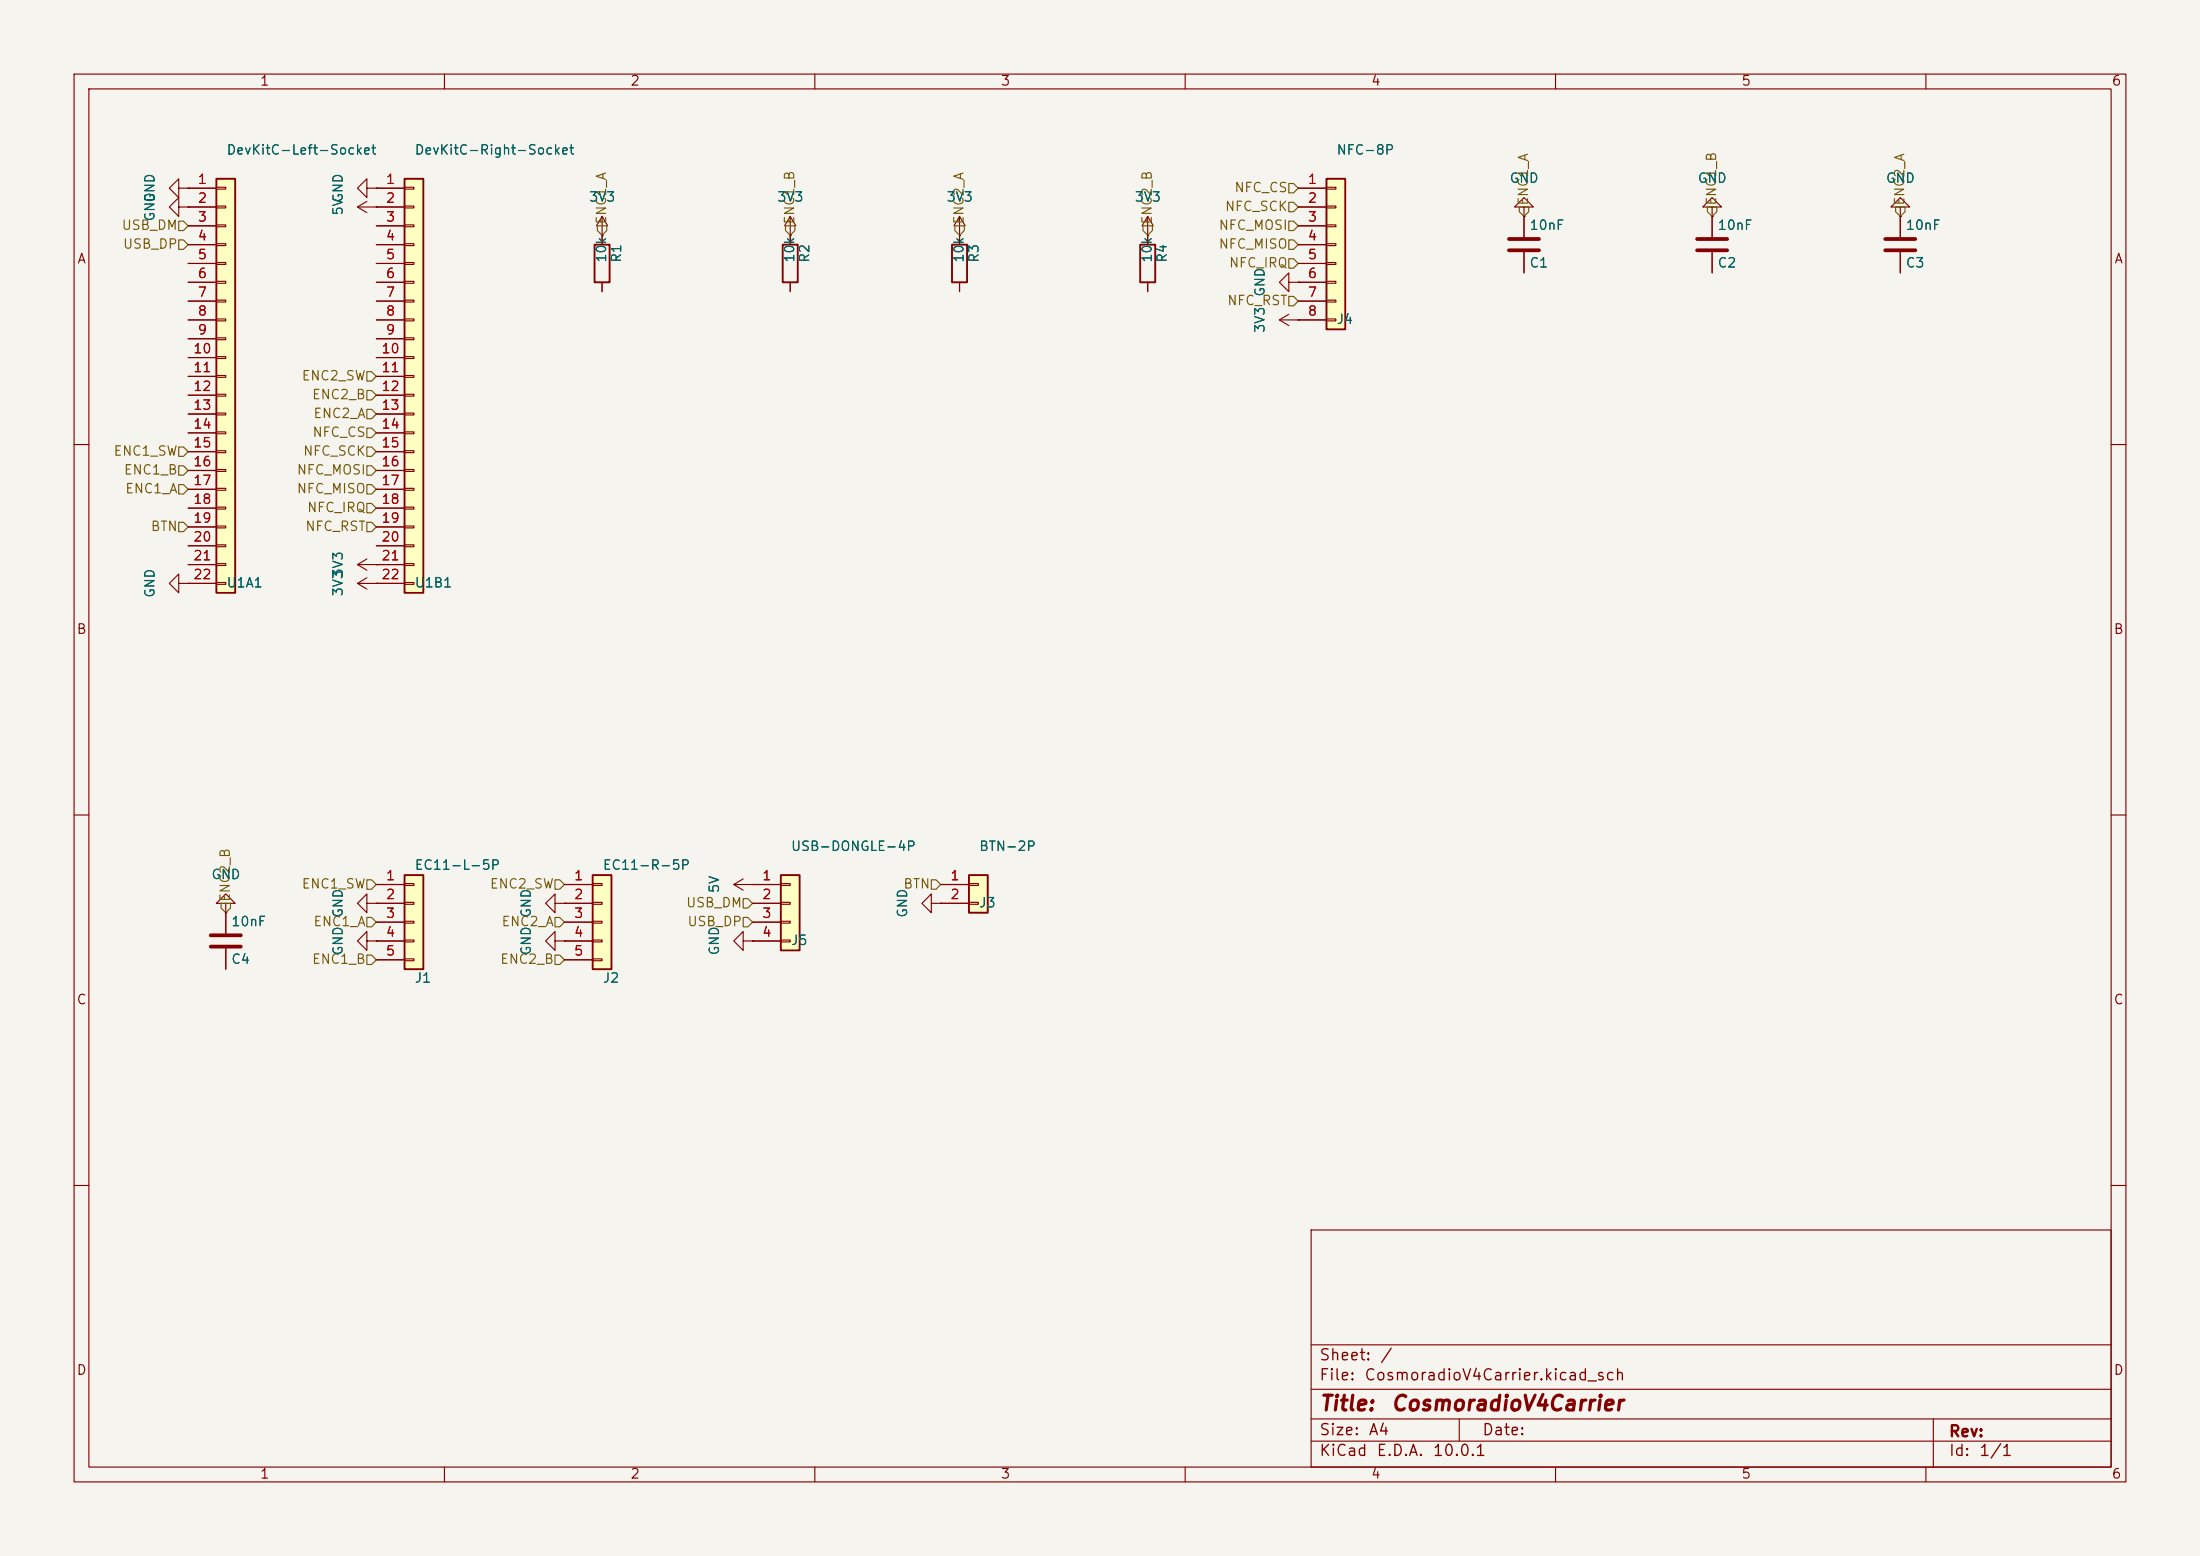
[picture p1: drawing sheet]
<svg xmlns="http://www.w3.org/2000/svg" width="297mm" height="210mm" viewBox="0 0 297 210" stroke-linecap="round" stroke-linejoin="round" font-family="sans-serif">
<path d="M0 0h297v210h-297z" fill="#f5f4ef" stroke="#f5f4ef" stroke-width=".14"/>
<g fill="none" stroke="#840000" stroke-width=".15">
<path d="M10 10h277v190h-277zM12 12h273v186h-273zM60 10v2M110 10v2M160 10v2M210 10v2M260 10v2M10 60h2M285 60h2M10 110h2M285 110h2M10 160h2"/>
<path d="M177 166h108v32h-108zM285 160h2M60 198v2M110 198v2M160 198v2M177 194.5h108M177 191.5h108M177 187.5h108M177 181.5h108M197 191.5v3M210 198v2M260 198v2"/>
<path d="M261 191.5v6.5"/>
</g>
<path d="M54.6 118.1h2.5v12.7h-2.5z" fill="#ffffc2"/>
<path d="M54.6 118.1h2.5v12.7h-2.5z" fill="none" stroke="#840000" stroke-width=".25"/>
<g fill="none" stroke="#840000" stroke-width=".15">
<path d="M50.8 119.4h3.8M54.6 119.3h1.3v.2h-1.3zM50.8 121.9h3.8M50.8 124.5h3.8M50.8 127h3.8M50.8 129.5h3.8M54.6 121.8h1.3v.2h-1.3zM54.6 124.3h1.3v.3h-1.3zM54.6 126.9h1.3v.2h-1.3zM54.6 129.4h1.3v.3h-1.3zM100.3 127v-1.3l-1.2 1.3 1.2 1.3v-1.3h1.3M101.6 127h.1"/>
<path d="M125.7 121.9v-1.2l-1.2 1.2 1.2 1.3v-1.3h1.3M127 121.9h.1"/>
</g>
<path d="M130.8 118.1h2.5v5.1h-2.5z" fill="#ffffc2"/>
<path d="M130.8 118.1h2.5v5.1h-2.5z" fill="none" stroke="#840000" stroke-width=".25"/>
<path d="M127 119.4h3.8M130.8 119.3h1.3v.2h-1.3zM127 121.9h3.8M130.8 121.8h1.3v.2h-1.3z" fill="none" stroke="#840000" stroke-width=".15"/>
<path d="M105.4 118.1h2.5v10.2h-2.5z" fill="#ffffc2"/>
<path d="M105.4 118.1h2.5v10.2h-2.5z" fill="none" stroke="#840000" stroke-width=".25"/>
<g fill="none" stroke="#840000" stroke-width=".15">
<path d="M174 38.1v-1.3l-1.3 1.3 1.3 1.3v-1.3h1.3M175.3 38.1h.1M231.1 27.9h1.3l-1.3-1.2-1.2 1.2h1.2v1.3M231.1 29.2h.1M231.1 29.2v2.8M231.1 34v2.8M256.5 27.9h1.3l-1.3-1.2-1.2 1.2h1.2v1.3M256.5 29.2h.1M256.5 29.2v2.8M256.5 34v2.8M99.1 119.4h6.3M99.1 119.4l1.2 .7"/>
<path d="M100.3 118.6l-1.2 .8M101.6 119.4h.1M105.4 119.3h1.3v.2h-1.3zM49.5 121.9v-1.2l-1.2 1.2 1.2 1.3v-1.3h1.3M49.5 127v-1.3l-1.2 1.3 1.2 1.3v-1.3h1.3M50.8 121.9h.1M50.8 127h.1M74.9 127v-1.3l-1.2 1.3 1.2 1.3v-1.3h1.3M76.2 127h.1M101.6 121.9h3.8M101.6 124.5h3.8M101.6 127h3.8"/>
<path d="M105.4 121.8h1.3v.2h-1.3zM105.4 124.3h1.3v.3h-1.3zM105.4 126.9h1.3v.2h-1.3z"/>
</g>
<path d="M229.1 32.3h4.1M229.1 33.8h4.1M254.5 32.3h4.1M254.5 33.8h4.1" fill="none" stroke="#840000" stroke-width=".51"/>
<path d="M80 118.1h2.5v12.7h-2.5z" fill="#ffffc2"/>
<path d="M80.3 33h2v5.1h-2zM105.7 33h2v5.1h-2zM128.5 33h2.1v5.1h-2.1zM153.9 33h2.1v5.1h-2.1zM80 118.1h2.5v12.7h-2.5z" fill="none" stroke="#840000" stroke-width=".25"/>
<g fill="none" stroke="#840000" stroke-width=".15">
<path d="M81.3 31.8h.1M81.3 29.2l-.8 1.3M81.3 29.2l.7 1.3M81.3 29.2v3.8M81.3 38.1v1.3M106.7 31.8h.1M106.7 29.2v3.8M106.7 38.1v1.3M106.7 29.2l-.8 1.3M106.7 29.2l.7 1.3M129.5 31.8h.1M129.5 29.2v3.8"/>
<path d="M129.5 38.1v1.3M129.5 29.2l-.7 1.3M129.5 29.2l.8 1.3M154.9 31.8h.1M154.9 29.2l-.7 1.3M154.9 29.2l.8 1.3M154.9 29.2v3.8M154.9 38.1v1.3M48.3 78.7l1.2 .8M48.3 78.7h2.5M48.3 76.2l1.2 .8M48.3 76.2h2.5"/>
<path d="M49.5 78l-1.2 .7M49.5 75.4l-1.2 .8M50.8 78.7h.1M50.8 76.2h.1M76.2 119.4h3.8M80 119.3h1.3v.2h-1.3zM30.5 121.9h1.2l-1.2-1.2-1.3 1.2h1.3v1.3M30.5 123.2h.1M30.5 123.2v2.8M30.5 128v2.8M74.9 121.9v-1.2l-1.2 1.2 1.2 1.3v-1.3h1.3M76.2 121.9h.1"/>
<path d="M76.2 121.9h3.8M76.2 124.5h3.8M76.2 127h3.8M76.2 129.5h3.8M80 121.8h1.3v.2h-1.3zM80 124.3h1.3v.3h-1.3zM80 126.9h1.3v.2h-1.3zM80 129.4h1.3v.3h-1.3z"/>
</g>
<path d="M28.4 126.2h4.1M28.4 127.8h4.1" fill="none" stroke="#840000" stroke-width=".51"/>
<path d="M54.6 24.1h2.5v55.9h-2.5z" fill="#ffffc2"/>
<path d="M54.6 24.1h2.5v55.9h-2.5z" fill="none" stroke="#840000" stroke-width=".25"/>
<g fill="none" stroke="#840000" stroke-width=".15">
<path d="M50.8 25.4h3.8M50.8 27.9h3.8M50.8 30.5h3.8M50.8 33h3.8M50.8 35.6h3.8M50.8 38.1h3.8M54.6 25.3h1.3v.2h-1.3zM54.6 27.8h1.3v.3h-1.3zM54.6 30.4h1.3v.2h-1.3zM54.6 32.9h1.3v.2h-1.3zM54.6 35.4h1.3v.3h-1.3zM54.6 38h1.3v.2h-1.3z"/>
<path d="M50.8 40.6h3.8M50.8 43.2h3.8M50.8 45.7h3.8M50.8 48.3h3.8M50.8 50.8h3.8M50.8 53.3h3.8M50.8 55.9h3.8M50.8 58.4h3.8M54.6 40.5h1.3v.3h-1.3zM54.6 43.1h1.3v.2h-1.3zM54.6 45.6h1.3v.2h-1.3zM54.6 48.1h1.3v.3h-1.3z"/>
<path d="M54.6 50.7h1.3v.2h-1.3zM54.6 53.2h1.3v.3h-1.3zM54.6 55.8h1.3v.2h-1.3zM54.6 58.3h1.3v.2h-1.3zM50.8 61h3.8M50.8 63.5h3.8M50.8 66h3.8M50.8 68.6h3.8M50.8 71.1h3.8M50.8 73.7h3.8M50.8 76.2h3.8M50.8 78.7h3.8"/>
<path d="M54.6 60.8h1.3v.3h-1.3zM54.6 63.4h1.3v.2h-1.3zM54.6 65.9h1.3v.3h-1.3zM54.6 68.5h1.3v.2h-1.3zM54.6 71h1.3v.2h-1.3zM54.6 73.5h1.3v.3h-1.3zM54.6 76.1h1.3v.2h-1.3zM54.6 78.6h1.3v.3h-1.3z"/>
</g>
<path d="M29.2 24.1h2.5v55.9h-2.5z" fill="#ffffc2"/>
<path d="M29.2 24.1h2.5v55.9h-2.5z" fill="none" stroke="#840000" stroke-width=".25"/>
<g fill="none" stroke="#840000" stroke-width=".15">
<path d="M25.4 25.4h3.8M25.4 27.9h3.8M25.4 30.5h3.8M25.4 33h3.8M25.4 35.6h3.8M25.4 38.1h3.8M29.2 25.3h1.3v.2h-1.3zM29.2 27.8h1.3v.3h-1.3zM29.2 30.4h1.3v.2h-1.3zM29.2 32.9h1.3v.2h-1.3zM29.2 35.4h1.3v.3h-1.3zM29.2 38h1.3v.2h-1.3z"/>
<path d="M25.4 40.6h3.8M25.4 43.2h3.8M25.4 45.7h3.8M25.4 48.3h3.8M25.4 50.8h3.8M25.4 53.3h3.8M25.4 55.9h3.8M25.4 58.4h3.8M29.2 40.5h1.3v.3h-1.3zM29.2 43.1h1.3v.2h-1.3zM29.2 45.6h1.3v.2h-1.3zM29.2 48.1h1.3v.3h-1.3z"/>
<path d="M29.2 50.7h1.3v.2h-1.3zM29.2 53.2h1.3v.3h-1.3zM29.2 55.8h1.3v.2h-1.3zM29.2 58.3h1.3v.2h-1.3zM24.1 78.7v-1.2l-1.2 1.2 1.2 1.3v-1.3h1.3M25.4 78.7h.1M25.4 61h3.8M25.4 63.5h3.8M25.4 66h3.8M25.4 68.6h3.8M25.4 71.1h3.8M25.4 73.7h3.8"/>
<path d="M25.4 76.2h3.8M25.4 78.7h3.8M29.2 60.8h1.3v.3h-1.3zM29.2 63.4h1.3v.2h-1.3zM29.2 65.9h1.3v.3h-1.3zM29.2 68.5h1.3v.2h-1.3zM29.2 71h1.3v.2h-1.3zM29.2 73.5h1.3v.3h-1.3zM29.2 76.1h1.3v.2h-1.3zM29.2 78.6h1.3v.3h-1.3z"/>
</g>
<path d="M179.1 24.1h2.5v20.4h-2.5z" fill="#ffffc2"/>
<path d="M179.1 24.1h2.5v20.4h-2.5z" fill="none" stroke="#840000" stroke-width=".25"/>
<g fill="none" stroke="#840000" stroke-width=".15">
<path d="M24.1 25.4v-1.3l-1.2 1.3 1.2 1.3v-1.3h1.3M24.1 27.9v-1.2l-1.2 1.2 1.2 1.3v-1.3h1.3M25.4 25.4h.1M25.4 27.9h.1M25.4 25.4h3.8M25.4 27.9h3.8M25.4 30.5h3.8M25.4 33h3.8M25.4 35.6h3.8M25.4 38.1h3.8M48.3 27.9h6.3M48.3 27.9l1.2 .8"/>
<path d="M49.5 25.4v-1.3l-1.2 1.3 1.2 1.3v-1.3h1.3M49.5 27.2l-1.2 .7M50.8 27.9h.1M50.8 25.4h.1M50.8 25.4h3.8M50.8 30.5h3.8M50.8 33h3.8M50.8 35.6h3.8M50.8 38.1h3.8M81.3 31.8h.1M81.3 31.8v1.2M81.3 38.1v1.3"/>
<path d="M106.7 31.8h.1M106.7 31.8v1.2M106.7 38.1v1.3M129.5 31.8h.1M129.5 31.8v1.2M129.5 38.1v1.3M154.9 31.8h.1M154.9 31.8v1.2M154.9 38.1v1.3M175.3 38.1h.1M175.3 25.4h3.8M175.3 27.9h3.8"/>
<path d="M175.3 30.5h3.8M175.3 33h3.8M175.3 35.6h3.8M175.3 38.1h3.8M179.1 25.3h1.2v.2h-1.2zM179.1 27.8h1.2v.3h-1.2zM179.1 30.4h1.2v.2h-1.2zM179.1 32.9h1.2v.2h-1.2zM179.1 35.4h1.2v.3h-1.2zM179.1 38h1.2v.2h-1.2zM205.7 27.9h1.3l-1.3-1.2-1.2 1.2h1.2v1.3M205.7 29.2h.1"/>
<path d="M205.7 29.2v2.8M205.7 34v2.8M231.1 29.2h.1M231.1 29.2v2.8M231.1 34v2.8M256.5 29.2h.1M256.5 29.2v2.8M256.5 34v2.8M25.4 40.6h3.8M25.4 43.2h3.8M25.4 45.7h3.8M25.4 48.3h3.8"/>
<path d="M25.4 50.8h3.8M25.4 53.3h3.8M25.4 55.9h3.8M25.4 58.4h3.8M50.8 40.6h3.8M50.8 43.2h3.8M50.8 45.7h3.8M50.8 48.3h3.8M50.8 50.8h3.8M50.8 53.3h3.8M50.8 55.9h3.8M50.8 58.4h3.8"/>
<path d="M172.7 43.2h6.4M172.7 43.2l1.3 .7M174 42.4l-1.3 .8M175.3 43.2h.1M175.3 40.6h3.8M179.1 40.5h1.2v.3h-1.2zM179.1 43.1h1.2v.2h-1.2zM25.4 78.7h.1M25.4 61h3.8M25.4 63.5h3.8M25.4 66h3.8M25.4 68.6h3.8"/>
<path d="M25.4 71.1h3.8M25.4 73.7h3.8M25.4 76.2h3.8M25.4 78.7h3.8M50.8 76.2h.1M50.8 78.7h.1M50.8 61h3.8M50.8 63.5h3.8M50.8 66h3.8M50.8 68.6h3.8M50.8 71.1h3.8M50.8 73.7h3.8"/>
<path d="M50.8 76.2h3.8M50.8 78.7h3.8M50.8 119.4h3.8M76.2 119.4h3.8M101.6 119.4h.1M101.6 119.4h3.8M127 119.4h3.8M30.5 123.2h.1M30.5 123.2v2.8M30.5 128v2.8M50.8 127h.1M50.8 121.9h.1"/>
<path d="M50.8 121.9h3.8M50.8 124.5h3.8M50.8 127h3.8M50.8 129.5h3.8M76.2 121.9h.1M76.2 127h.1M76.2 121.9h3.8M76.2 124.5h3.8M76.2 127h3.8M76.2 129.5h3.8M101.6 127h.1M101.6 121.9h3.8"/>
<path d="M101.6 124.5h3.8M101.6 127h3.8M127 121.9h.1M127 121.9h3.8"/>
</g>
<path d="M203.7 32.3h4.1M203.7 33.8h4.1" fill="none" stroke="#840000" stroke-width=".51"/>
<g fill="none" stroke="#725600" stroke-width=".15">
<path d="M24.1 29.8h.7l.6 .7-.6 .6h-.7zM24.1 32.4h.7l.6 .6-.6 .7h-.7zM80.6 30.5h1.3v.6l-.6 .7-.7-.7zM106 30.5h1.3v.6l-.6 .7-.7-.7zM128.9 30.5h1.3v.6l-.7 .7-.6-.7zM154.3 30.5h1.3v.6l-.7 .7-.6-.7zM174 29.8h.6l.7 .7-.7 .6h-.6zM174 27.3h.6l.7 .6-.7 .7h-.6zM174 24.8h.6l.7 .6-.7 .6h-.6zM174 34.9h.6l.7 .7-.7 .6h-.6zM174 32.4h.6l.7 .6-.7 .7h-.6zM205.1 27.9h1.3v.7l-.7 .6-.6-.6z"/>
<path d="M230.5 27.9h1.3v.7l-.7 .6-.6-.6zM255.9 27.9h1.3v.7l-.7 .6-.6-.6zM49.5 52.7h.7l.6 .6-.6 .7h-.7zM49.5 55.2h.7l.6 .7-.6 .6h-.7zM49.5 57.8h.7l.6 .6-.6 .7h-.7zM49.5 50.2h.7l.6 .6-.6 .6h-.7zM174 40h.6l.7 .6-.7 .7h-.6zM24.1 70.5h.7l.6 .6-.6 .7h-.7zM24.1 60.3h.7l.6 .7-.6 .6h-.7zM24.1 62.9h.7l.6 .6-.6 .6h-.7zM24.1 65.4h.7l.6 .6-.6 .7h-.7zM49.5 60.3h.7l.6 .7-.6 .6h-.7z"/>
<path d="M49.5 70.5h.7l.6 .6-.6 .7h-.7zM49.5 62.9h.7l.6 .6-.6 .6h-.7zM49.5 65.4h.7l.6 .6-.6 .7h-.7zM49.5 67.9h.7l.6 .7-.6 .6h-.7zM49.5 118.7h.7l.6 .7-.6 .6h-.7zM74.9 118.7h.7l.6 .7-.6 .6h-.7zM125.7 118.7h.7l.6 .7-.6 .6h-.7zM29.8 121.9h1.3v.7l-.6 .6-.7-.6zM49.5 128.9h.7l.6 .6-.6 .7h-.7zM49.5 123.8h.7l.6 .7-.6 .6h-.7zM74.9 123.8h.7l.6 .7-.6 .6h-.7zM74.9 128.9h.7l.6 .6-.6 .7h-.7z"/>
<path d="M100.3 123.8h.7l.6 .7-.6 .6h-.7zM100.3 121.3h.7l.6 .6-.6 .7h-.7z"/>
</g>
<g font-size="2" fill="#840000">
<text x="178" y="190.9">Title:</text>
<text x="187.7" y="190.9">CosmoradioV4Carrier</text>
</g>
<g font-size="1.5" fill="#840000">
<text x="178" y="184">Sheet:</text>
<text x="186.2" y="184">/</text>
<text x="178" y="186.7">File:</text>
<text x="184.1" y="186.7">CosmoradioV4Carrier.kicad_sch</text>
<text x="178" y="196.9">KiCad</text>
<text x="178" y="194.1">Size:</text>
<text x="184.7" y="194.1">A4</text>
<text x="185.7" y="196.9">E.D.A.</text>
<text x="193.3" y="196.9">10.0.1</text>
<text x="200" y="194.1">Date:</text>
<text x="263" y="194.3">Rev:</text>
<text x="263" y="196.9">Id:</text>
<text x="267.1" y="196.9">1/1</text>
</g>
<g font-size="1.3" fill="#840000">
<text x="35" y="11.9">1</text>
<text x="85" y="11.9">2</text>
<text x="135" y="11.9">3</text>
<text x="185" y="11.9">4</text>
<text x="235" y="11.9">5</text>
<text x="285" y="11.9">6</text>
<text x="10.3" y="35.9">A</text>
<text x="285.3" y="35.9">A</text>
<text x="10.3" y="85.9">B</text>
<text x="285.3" y="85.9">B</text>
<text x="10.3" y="135.9">C</text>
<text x="285.3" y="135.9">C</text>
<text x="10.3" y="185.9">D</text>
<text x="285.3" y="185.9">D</text>
<text x="35" y="199.9">1</text>
<text x="85" y="199.9">2</text>
<text x="135" y="199.9">3</text>
<text x="185" y="199.9">4</text>
<text x="235" y="199.9">5</text>
<text x="285" y="199.9">6</text>
</g>
<g font-size="1.3" fill="#006464">
<text x="30.5" y="21.2">DevKitC-Left-Socket</text>
<text x="55.9" y="21.2">DevKitC-Right-Socket</text>
<text x="180.3" y="21.2">NFC-8P</text>
<text x="21.2" y="27.4" transform="rotate(-90 21.2 27.4)">GND</text>
<text x="46.6" y="27.4" transform="rotate(-90 46.6 27.4)">GND</text>
<text x="46.6" y="29.2" transform="rotate(-90 46.6 29.2)">5V</text>
<text x="79.4" y="27.5">3V3</text>
<text x="104.8" y="27.5">3V3</text>
<text x="127.7" y="27.5">3V3</text>
<text x="153.1" y="27.5">3V3</text>
<text x="203.7" y="25">GND</text>
<text x="229.1" y="25">GND</text>
<text x="254.5" y="25">GND</text>
<text x="82.1" y="35.6" transform="rotate(-90 82.1 35.6)">10k</text>
<text x="84.2" y="35.6" transform="rotate(-90 84.2 35.6)">R1</text>
<text x="107.5" y="35.6" transform="rotate(-90 107.5 35.6)">10k</text>
<text x="109.6" y="35.6" transform="rotate(-90 109.6 35.6)">R2</text>
<text x="130.4" y="35.6" transform="rotate(-90 130.4 35.6)">10k</text>
<text x="132.4" y="35.6" transform="rotate(-90 132.4 35.6)">R3</text>
<text x="155.8" y="35.6" transform="rotate(-90 155.8 35.6)">10k</text>
<text x="157.8" y="35.6" transform="rotate(-90 157.8 35.6)">R4</text>
<text x="206.4" y="31.3">10nF</text>
<text x="231.8" y="31.3">10nF</text>
<text x="257.2" y="31.3">10nF</text>
<text x="171" y="40.1" transform="rotate(-90 171 40.1)">GND</text>
<text x="206.4" y="36.4">C1</text>
<text x="231.8" y="36.4">C2</text>
<text x="257.2" y="36.4">C3</text>
<text x="171" y="45" transform="rotate(-90 171 45)">3V3</text>
<text x="180.3" y="44">J4</text>
<text x="21.2" y="80.8" transform="rotate(-90 21.2 80.8)">GND</text>
<text x="30.5" y="79.6">U1A1</text>
<text x="46.6" y="80.6" transform="rotate(-90 46.6 80.6)">3V3</text>
<text x="46.6" y="78.1" transform="rotate(-90 46.6 78.1)">3V3</text>
<text x="55.9" y="79.6">U1B1</text>
<text x="28.4" y="119">GND</text>
<text x="55.9" y="117.7">EC11-L-5P</text>
<text x="81.3" y="117.7">EC11-R-5P</text>
<text x="106.7" y="115.2">USB-DONGLE-4P</text>
<text x="132.1" y="115.2">BTN-2P</text>
<text x="31.1" y="125.3">10nF</text>
<text x="46.6" y="124" transform="rotate(-90 46.6 124)">GND</text>
<text x="72" y="124" transform="rotate(-90 72 124)">GND</text>
<text x="97.4" y="120.6" transform="rotate(-90 97.4 120.6)">5V</text>
<text x="122.8" y="124" transform="rotate(-90 122.8 124)">GND</text>
<text x="132.1" y="122.8">J3</text>
<text x="31.1" y="130.4">C4</text>
<text x="46.6" y="129" transform="rotate(-90 46.6 129)">GND</text>
<text x="72" y="129" transform="rotate(-90 72 129)">GND</text>
<text x="97.4" y="129" transform="rotate(-90 97.4 129)">GND</text>
<text x="106.7" y="127.9">J5</text>
<text x="55.9" y="132.9">J1</text>
<text x="81.3" y="132.9">J2</text>
</g>
<g font-size="1.3" fill="#a90000">
<text x="26.6" y="25.1">1</text>
<text x="26.6" y="27.7">2</text>
<text x="52" y="25.1">1</text>
<text x="52" y="27.7">2</text>
<text x="176.5" y="25.1">1</text>
<text x="176.5" y="27.7">2</text>
<text x="26.6" y="30.2">3</text>
<text x="26.6" y="32.8">4</text>
<text x="26.6" y="35.3">5</text>
<text x="52" y="30.2">3</text>
<text x="52" y="32.8">4</text>
<text x="52" y="35.3">5</text>
<text x="176.5" y="30.2">3</text>
<text x="176.5" y="32.8">4</text>
<text x="176.5" y="35.3">5</text>
<text x="26.6" y="37.8">6</text>
<text x="26.6" y="40.4">7</text>
<text x="52" y="37.8">6</text>
<text x="52" y="40.4">7</text>
<text x="176.5" y="37.8">6</text>
<text x="176.5" y="40.4">7</text>
<text x="26.6" y="42.9">8</text>
<text x="26.6" y="45.5">9</text>
<text x="52" y="42.9">8</text>
<text x="52" y="45.5">9</text>
<text x="176.5" y="42.9">8</text>
<text x="26" y="48">10</text>
<text x="26" y="50.5">11</text>
<text x="26" y="53.1">12</text>
<text x="51.4" y="48">10</text>
<text x="51.4" y="50.5">11</text>
<text x="51.4" y="53.1">12</text>
<text x="26" y="55.6">13</text>
<text x="26" y="58.2">14</text>
<text x="51.4" y="55.6">13</text>
<text x="51.4" y="58.2">14</text>
<text x="26" y="60.7">15</text>
<text x="26" y="63.2">16</text>
<text x="26" y="65.8">17</text>
<text x="51.4" y="60.7">15</text>
<text x="51.4" y="63.2">16</text>
<text x="51.4" y="65.8">17</text>
<text x="26" y="68.3">18</text>
<text x="26" y="70.9">19</text>
<text x="51.4" y="68.3">18</text>
<text x="51.4" y="70.9">19</text>
<text x="26" y="73.4">20</text>
<text x="26" y="75.9">21</text>
<text x="51.4" y="73.4">20</text>
<text x="51.4" y="75.9">21</text>
<text x="26" y="78.5">22</text>
<text x="51.4" y="78.5">22</text>
<text x="52" y="119.1">1</text>
<text x="77.4" y="119.1">1</text>
<text x="102.8" y="119.1">1</text>
<text x="128.2" y="119.1">1</text>
<text x="52" y="121.7">2</text>
<text x="52" y="124.2">3</text>
<text x="77.4" y="121.7">2</text>
<text x="77.4" y="124.2">3</text>
<text x="102.8" y="121.7">2</text>
<text x="102.8" y="124.2">3</text>
<text x="128.2" y="121.7">2</text>
<text x="52" y="126.7">4</text>
<text x="52" y="129.3">5</text>
<text x="77.4" y="126.7">4</text>
<text x="77.4" y="129.3">5</text>
<text x="102.8" y="126.7">4</text>
</g>
<g font-size="1.3" fill="#725600">
<text x="165.3" y="28.8">NFC_SCK</text>
<text x="166.5" y="26.3">NFC_CS</text>
<text x="206.6" y="27.8" transform="rotate(-90 206.6 27.8)">ENC1_A</text>
<text x="232" y="27.8" transform="rotate(-90 232 27.8)">ENC1_B</text>
<text x="257.4" y="27.8" transform="rotate(-90 257.4 27.8)">ENC2_A</text>
<text x="16.3" y="31.3">USB_DM</text>
<text x="16.5" y="33.9">USB_DP</text>
<text x="82.1" y="30.4" transform="rotate(-90 82.1 30.4)">ENC1_A</text>
<text x="107.5" y="30.4" transform="rotate(-90 107.5 30.4)">ENC1_B</text>
<text x="130.4" y="30.4" transform="rotate(-90 130.4 30.4)">ENC2_A</text>
<text x="155.8" y="30.4" transform="rotate(-90 155.8 30.4)">ENC2_B</text>
<text x="164.4" y="31.3">NFC_MOSI</text>
<text x="164.4" y="33.9">NFC_MISO</text>
<text x="165.6" y="41.5">NFC_RST</text>
<text x="165.8" y="36.4">NFC_IRQ</text>
<text x="40.6" y="51.7">ENC2_SW</text>
<text x="42" y="54.2">ENC2_B</text>
<text x="42.1" y="59.3">NFC_CS</text>
<text x="42.2" y="56.7">ENC2_A</text>
<text x="15.2" y="61.8">ENC1_SW</text>
<text x="16.6" y="64.4">ENC1_B</text>
<text x="40" y="64.4">NFC_MOSI</text>
<text x="40.8" y="61.8">NFC_SCK</text>
<text x="16.8" y="66.9">ENC1_A</text>
<text x="20.3" y="72">BTN</text>
<text x="40" y="66.9">NFC_MISO</text>
<text x="41.1" y="72">NFC_RST</text>
<text x="41.4" y="69.4">NFC_IRQ</text>
<text x="31.3" y="121.8" transform="rotate(-90 31.3 121.8)">ENC2_B</text>
<text x="40.6" y="120.2">ENC1_SW</text>
<text x="42.2" y="125.3">ENC1_A</text>
<text x="66" y="120.2">ENC2_SW</text>
<text x="67.6" y="125.3">ENC2_A</text>
<text x="92.5" y="122.8">USB_DM</text>
<text x="92.7" y="125.3">USB_DP</text>
<text x="121.9" y="120.2">BTN</text>
<text x="42" y="130.4">ENC1_B</text>
<text x="67.4" y="130.4">ENC2_B</text>
</g>
</svg>
